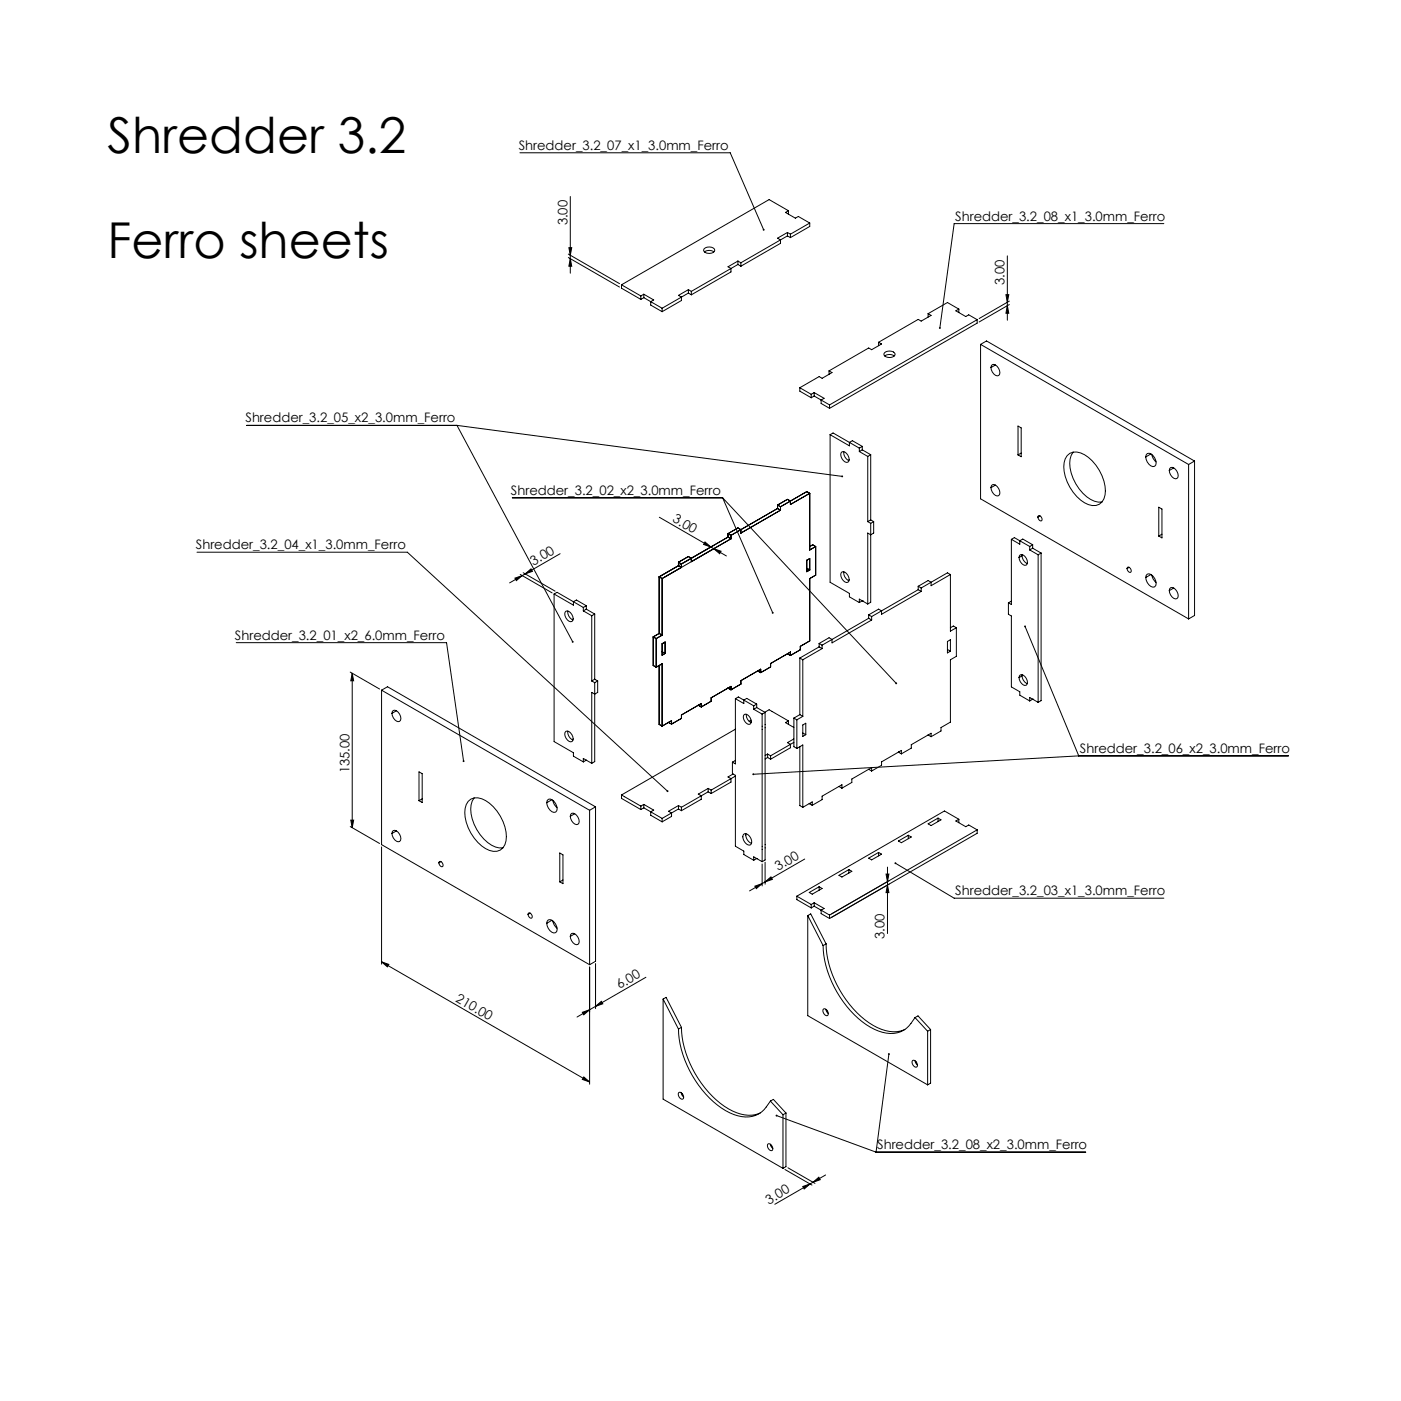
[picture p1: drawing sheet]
<svg xmlns="http://www.w3.org/2000/svg" width="500mm" height="500mm" viewBox="0 0 500 500" stroke-linecap="round" stroke-linejoin="round" font-family="sans-serif">
<g fill="none" stroke="#000" stroke-width=".36">
<path d="M185.5 54.5h75.1l11.9 27.5M203.5 70.1v27.4M281.4 75.2l-6.9-4-52.7 30.4M281.4 75.2l-1.1 .6 3.6 2.1 1-.6 4.1 2.3M281.4 75.2v1.2M289 79.6l-6.9 4M289 79.6v1.2l-6.9 4M415.4 79.8h-74.9l-5.1 37.2M202.8 90.7l18.3 10.5M202.8 91.9l18.3 10.6M203 88.4h1l-.5 2.7zM203.5 92.3l.5 2.7h-1z"/>
<path d="M251.3 88.8a2.49 2.49 0 0 1 3.8 .5 2.31 2.31 0 0 1-4 0zM251.4 89.9a2.79 2.79 0 0 1 3.4 0M260.9 95.8l-14.2 8.2M260.9 95.8v1.2l-14.2 8.2M263.4 93.2l1 .6M263.4 93.2l-3.6 2 1.1 .6M263.4 93.2v1.2M263.4 94.4l-2.5 1.4M263.4 94.4l1 .6M264.4 93.8v1.2M278.6 85.6l-14.2 8.2M278.6 85.6v1.2l-14.2 8.2"/>
<path d="M281 83l1.1 .6M281 83l-3.5 2 1.1 .6M281 83v1.2M281 84.2l-2.4 1.4M281 84.2l1.1 .6M282.1 83.6v1.2M359.5 91.3v23M221.8 101.6l6.9 4M221.8 101.6v1.3l6.9 3.9M228.7 105.6v1.2M229.8 105l3.5 2-1.1 .7M229.8 105l-1.1 .6"/>
<path d="M229.8 105v1.2M229.8 106.2l2.4 1.5M229.8 106.2l-1.1 .6M232.2 107.7l4.1 2.3M232.2 107.7v1.2l4.1 2.3M236.3 110v1.2M243.2 106v1.3l-6.9 3.9M243.2 106l-6.9 4M245.7 103.4l1 .6M245.7 103.4l-3.6 2 1.1 .6M245.7 103.4v1.2M245.7 104.6l-2.5 1.4"/>
<path d="M245.7 104.6l1 .6M246.7 104v1.2M331.2 111.9l1.1 .7-3.5 2-1.1-.6-14.1 8.2M331.2 111.9v1.3M342.2 110.3l-1.1 .6 3.6 2.1 1-.6 3 1.7M342.2 110.3l-4.1-2.3-6.9 3.9M342.2 110.3v1.2M348.7 114.1l-52.6 30.4M348.7 114.1v1.2l-52.6 30.4M359 105.2h1l-.5 2.7zM359.5 109.1l.5 2.7h-1zM360.2 107.5l-10.8 6.2"/>
<path d="M360.2 108.7l-10.8 6.2M285.4 138.4l4.1 2.3M285.4 138.4v1.2l4.1 2.4M295.9 132.4l1 .6-3.5 2-1.1-.6-6.9 4M295.9 132.4v1.2M313.6 122.2l1 .6-3.5 2-1.1-.6-14.1 8.2M313.6 122.2v1.2M315.7 127.1a2.92 2.92 0 0 1 3.4 0M315.8 125.8a2.64 2.64 0 0 1 3.6 .4 2.15 2.15 0 0 1-3.6 .9 .78 .78 0 0 1 0-1.3zM350 122.9v55.1l74.2 42.9M350 122.9l74.2 42.9M350 122.9l2.1-1.2 74.2 42.8"/>
<path d="M354.1 130.1a2.6 2.6 0 0 1 2.3 3.9 2.6 2.6 0 0 1-2.3-3.9zM355.3 130.3l-1.6 .9M88 151.8h75.1M163.1 151.8l41.3 77.3M163.1 151.8l137.5 18.2M289.5 140.7v1.3M290.6 140.1l3.5 2.1-1.1 .6M290.6 140.1l-1.1 .6M290.6 140.1v1.2M290.6 141.3l2.4 1.5M290.6 141.3l-1.1 .7M293 142.8l3.1 1.7"/>
<path d="M293 142.8v1.2l3.1 1.7M296.1 144.5v1.2M296.2 155.1v52.7l6.9 4v1.2l3.6 2M296.2 155.1l6.9 4v-1.2M296.2 155.1l1.1-.6 5.8 3.4M303.1 157.9l3.6 2M303.1 157.9l1.1-.6 3.5 2M306.7 159.9v1.3M307.7 159.3l-1 .6M307.7 159.3v1.2M363.3 152.1l1.1 .6v10.3l-1.1-.7zM182.8 177.7h75.1"/>
<path d="M257.9 177.7l61.9 66.2M257.9 177.7l17.9 41M282.1 178.8l-3.5 2.1M282.1 178.8l-1.1-.6-3.5 2M289 176.1l-6.9 3.9v-1.2M289 176.1v20.2l2.1-1.2M289 176.1l-1.1-.6-5.8 3.3M300.5 161.3a2.45 2.45 0 0 1 2.1 3.6 2.45 2.45 0 0 1-2.1-3.6zM301.2 161.2a2.95 2.95 0 0 0 1.8 3.2M306.7 161.2l3 1.7M307.7 160.5l-1 .7M307.7 160.5l3 1.8"/>
<path d="M309.7 162.9v23.3M310.7 162.3l-1 .6M310.7 162.3v23.2M354.1 173a2.6 2.6 0 0 1 2.3 3.9 2.6 2.6 0 0 1-2.3-3.9zM355.3 173.1l-1.6 .9M364.4 161.7l-1.1 .6M380.9 162.6a4.5 4.5 0 0 1 6.2-.3 15.9 15.9 0 0 1 7.3 14.4 4.1 4.1 0 0 1-6 3.4 15.6 15.6 0 0 1-8.6-15l.4-1.4zM383 161.4a7.9 7.9 0 0 0-.7 7.4 14.2 14.2 0 0 0 9.6 10.4h1.4M409.5 161.9a3 3 0 0 1 2.6 4.5 3 3 0 0 1-2.6-4.5zM410.8 162l-1.9 1.1M411.1 162.3a3.8 3.8 0 0 0 1.5 2.5M417.8 166.9a2.6 2.6 0 0 1 2.2 3.9 2.6 2.6 0 0 1-2.2-3.9z"/>
<path d="M418.9 167l-1.6 .9M424.2 165.8v55.1M426.3 164.5l-2.1 1.3M426.3 164.5v55.2l-2.1 1.2M70.3 197.1h75.1l92.8 85.3M199.9 197.6l-18 10.4M235.3 184.6l23.9 13.8M246.7 199.2l-3.5 2.1M246.7 199.2l-1-.6-3.6 2.1M251.6 193.4l2.1 1.8-2.6-.9zM254.4 194.8l-18.4 10.7M254.8 195.8l2.5 .9-.5 .9z"/>
<path d="M255.5 195.4l-18.5 10.7M259.8 191.7l1.1 .6M259.8 191.7l-13.1 7.5M259.8 190.5l1.1 .6M259.8 190.5v1.2M260.9 192.3l-14.2 8.2v-1.3M260.9 191.1v1.2M264.4 189l-3.5 2.1M264.4 189l-1-.6-3.6 2.1M277.5 181.5l1.1 .6M277.5 181.5l-13.1 7.5M277.5 180.2l1.1 .7"/>
<path d="M277.5 180.2v1.3M278.6 182.1l-14.2 8.2v-1.3M278.6 180.9v1.2M287.9 199.9l1.1-.6v4.1l-1.1 .6zM289 195.1l1-.7 1.1 .7M291.1 195.1v10.2l-2.1 1.2v22.2l-3.4 2v1.2l-3.5 2M309.7 186.2l1 .6M310.7 186.8v4.1M310.7 190.9l-1-.7v25.4M310.7 185.5l-1 .7M310.7 185.5l1.1 .7M310.7 190.9v24l-1 .7"/>
<path d="M311.8 186.2l-1.1 .6M311.8 186.2v4l-1.1 .7M360.9 192.5l3.1 1.7v-1.2M360.9 192.5v23.3l-1-.7M360.9 192.5l1.1-.6 2 1.1M364 193l3.5 2M364 193l1-.6 3.6 2M364.1 198a2.45 2.45 0 0 1 2.2 3.7 2.45 2.45 0 0 1-2.2-3.7zM364.8 198.4l-1.1 .6M364.8 198a2.95 2.95 0 0 0 1.8 3.1M367.5 195v1.3M367.5 196.3l3 1.7"/>
<path d="M368.6 195.6l3 1.8M368.6 195.6l-1.1 .7M368.6 194.4l-1.1 .6M368.6 194.4v1.2M370.5 198v52.7M370.6 184a1.22 1.22 0 0 1 1.1 1.9 1.22 1.22 0 0 1-1.1-1.9zM371.2 184.1l-.8 .4M371.6 197.4l-1.1 .6M371.6 197.4v52.7l-1.1 .6M413.6 181l1.1 .7v10.3l-1.1-.7zM414.7 190.7l-1.1 .6M183.8 206.3l2.6-.9-2.1 1.8z"/>
<path d="M185.7 205l11.3 6.6M186.7 204.4l11.4 6.6M187.4 204.8l2.1-1.8 .5 .9zM197.8 212v52.7l6.8 3.9v1.3l3.6 2M197.8 212l6.8 4v-1.2M197.8 212l1-.6 5.8 3.4M202 218.1a2.45 2.45 0 0 1 2.1 3.7 2.45 2.45 0 0 1-2.1-3.7zM202.7 218.1a2.95 2.95 0 0 0 1.8 3.1M204.6 214.8l3.6 2M204.6 214.8l1.1-.7 3.5 2.1M208.2 216.8v1.2M208.2 218l3 1.8"/>
<path d="M209.2 217.4l-1 .6M209.2 217.4l3 1.7M209.2 216.2l-1 .6M209.2 216.2v1.2M211.2 219.8v23.2M212.2 219.1l-1 .7M212.2 219.1v23.3M235.2 205.9l1.1 .6M235.2 205.9v20.2M236.3 206.5v20.2M242.1 201.9l1.1 .6M242.1 201.9l-6.9 4"/>
<path d="M242.1 200.7l1.1 .6M242.1 200.7v1.2M243.2 202.5l-6.9 4M243.2 201.3v1.2M287.9 202.8l1.1 .6M300.5 204.1a2.45 2.45 0 0 1 2.1 3.7 2.45 2.45 0 0 1-2.1-3.7zM301.2 204.1a2.95 2.95 0 0 0 1.8 3.1M306.7 215v-1.2l3 1.8M307.7 214.4l-1 .6M307.7 214.4h.1M310 219.4l1.1 .6M310 219.4v1.3"/>
<path d="M314.6 218l-3.5 2M314.6 218l-1-.6-3.6 2M327.7 210.5l1.1 .6M327.7 210.5l-13.1 7.5M327.7 209.2l1.1 .6M327.7 209.2v1.3M328.8 211.1l-14.2 8.1v-1.2M328.8 209.8v1.3M332.3 207.8l-3.5 2M332.3 207.8l-1.1-.6-3.5 2M339.2 205l-6.9 4v-1.2M339.2 205v20.3l2.1-1.3"/>
<path d="M339.2 205l-1.1-.6-5.8 3.4M359.9 215.1v4.1l1 .6v25.4l3.1 1.7v1.2l3.5 2.1M360.9 214.5l-1 .6M402.5 202.4a1.22 1.22 0 0 1 1 1.8 1.22 1.22 0 0 1-1-1.8zM403 202.5l-.8 .4M409.5 204.9a3 3 0 0 1 2.6 4.5 3 3 0 0 1-2.6-4.5zM410.8 205l-1.9 1.1M411.1 205.3a3.8 3.8 0 0 0 1.5 2.5M417.8 209.8a2.6 2.6 0 0 1 2.2 3.8 2.6 2.6 0 0 1-2.2-3.8zM418.9 209.9l-1.6 .9M84.3 229.4h75.1l6 42.2M125 239.9l10.5 6"/>
<path d="M233.1 227.3v10.2l1.1 .6M233.1 227.3l1.1 .6M234.2 238.1l2.1-1.2v22.2M234.2 227.9v10.2M235.2 226.1l1.1 .6M235.2 226.1l-2.1 1.2M235.2 237.5v21l1.1 .6M236.3 229.7l1.1-.6v4.1l-1.1 .6zM236.3 226.7l-2.1 1.2M236.3 232.6l1.1 .6M270.4 239.4l1.1 .7M270.4 239.4h.1"/>
<path d="M281 233.3l1.1 .6M281 233.3h.1M282.1 233.9v-1.2l-7.1 4.1v1.2l-3.5 2.1M285.4 234.8l1.1 .7M285.4 234.8v20.3M286.5 235.5v20.2M292.3 230.9l1.1 .6M292.3 230.9l-6.9 3.9M292.3 229.6l1.1 .7M292.3 229.6v1.3M293.4 231.5l-6.9 4M293.4 230.3v1.2"/>
<path d="M296.9 228.2l-3.5 2.1M296.9 228.2l-1-.6-3.6 2M310 220.7l1.1 .6M310 220.7l-13.1 7.5M311.1 221.3l-14.2 8.1v-1.2M311.1 220v1.3M338.1 228.9l1.1-.6v4.1l-1.1 .6zM338.1 231.8l1.1 .6M339.2 224l1-.6 1.1 .6M341.3 224v10.2l-2.1 1.3v22.2l-3.4 2v1.2l-3.5 2M365.8 223.6l19.2 46.2M125.7 240.3l.5 2.7h-1z"/>
<path d="M125.7 240.3v55.1M136.2 246.3v55.1l74.2 42.9M136.2 246.3l74.2 42.9M136.2 246.3l2.1-1.2 74.2 42.9M140.4 253.6a2.6 2.6 0 0 1 2.2 3.9 2.6 2.6 0 0 1-2.2-3.9zM141.5 253.7l-1.6 .9M211.2 243l1 .6M212.2 243.6v4.1M212.2 247.7l-1-.6v25.3M212.2 242.4l-1 .6M212.2 242.4l1.1 .6M212.2 247.7v24.1l-1 .6"/>
<path d="M213.3 243l-1.1 .6M213.3 243v4.1l-1.1 .6M238.6 257.8l1.1 .6M238.6 257.8h.1M239.7 258.4v-1.2l-3.4 1.9M249.2 251.7l1.1 .6M249.2 251.7h.1M250.3 252.3v-1.2l-7.1 4.1v1.2l-3.5 2M259.8 245.6l1.1 .6M259.8 245.6h.1M260.9 246.2v-1.2l-7.1 4v1.3l-3.5 2M262.5 249.3v23.3l-1.1-.6"/>
<path d="M262.5 249.3l3 1.8v-1.2M262.5 249.3l1-.6 2 1.2M265.5 249.9l3.5 2M265.5 249.9l1-.7 3.6 2.1M265.7 255a2.37 2.37 0 0 1 2.2 3.3 2.15 2.15 0 0 1-2.6-2.7zM266.4 254.9a2.92 2.92 0 0 0 1.7 3M268.1 257l-.7 .4M269 251.9v1.2M269 253.1l3 1.8M270.1 252.5l-1.1 .6M270.1 252.5l3 1.7M270.1 251.3l-1.1 .6"/>
<path d="M270.1 251.3v1.2M271.5 240.1v-1.3l-7.1 4.1v1.2l-3.5 2.1M272 254.9v52.6M273 254.2l1.5-.9 6.9 4M273.1 254.2v52.7l-1.1 .6M273.1 254.2l-1.1 .7M281.4 257.3l-1.1 .6 3 1.7M281.4 257.3v1.2M283.3 256.3v10.2l1.1 .6M283.3 256.3l1.1 .6M284.4 256.9v10.2M285.4 255.1l1.1 .6"/>
<path d="M285.4 255.1l-2.1 1.2M286.5 258.7l1.1-.6v4.1l-1.1 .6zM286.5 255.7l-2.1 1.2M364.1 240.9a2.45 2.45 0 0 1 2.2 3.6 2.45 2.45 0 0 1-2.2-3.6zM364.8 241.2l-1.1 .6M364.8 240.8a2.95 2.95 0 0 0 1.8 3.2M367.5 250.2v-1.3l3 1.8M368.6 249.5l-1.1 .7M368.6 249.5h.1M149.5 275.5l1.2 .6v10.3l-1.2-.6zM202 261a2.45 2.45 0 0 1 2.1 3.7 2.45 2.45 0 0 1-2.1-3.7zM202.7 261a2.95 2.95 0 0 0 1.8 3.1"/>
<path d="M208.2 271.9v-1.2l3 1.7M209.2 271.3l-1 .6M209.2 271.3h.1M260.9 277.9l-7.1 4.1M260.9 277.9v1.2l-7.1 4.1M261.4 272v4.1l1.1 .6v25.3l3 1.7v1.3l3.5 2M261.6 276.2l-1.8 1.1 1.1 .6M262.5 277l-1.6 .9M262.5 271.4l-1.1 .6M262.5 260.3l-40.7 23.4M274 269.1l1 .6M274 269.1v1.2"/>
<path d="M274 270.3l1 .7M274 269.1l-.9 .5M274 270.3l-.9 .6M275 269.7v1.3M282.1 265.7l-7.1 4M282.1 265.7v1.2l-7.1 4.1M283.3 263.7l-2.3 1.3 1.1 .7M283.3 264.9l-1.2 .8M284.4 267.1l2.1-1.2v22.2M285.4 266.5v21l1.1 .6M286.5 261.6l1.1 .6M310 274.6l1.1 .6"/>
<path d="M310 274.6h.1M311.1 275.2v-1.3l-7.1 4.1v1.2l-3.5 2.1M320.6 268.4l1.1 .6M320.6 268.4h.1M321.7 269v-1.2l-7.1 4.1v1.2l-3.5 2.1M331.2 262.3l1.1 .6M331.2 262.3h.1M332.3 262.9v-1.2l-7.1 4.1v1.2l-3.5 2M385 269.8h74.8M385 269.8l-116.2 6.5M125 295l10.5 6M125.2 292.7h1l-.5 2.7z"/>
<path d="M140.4 296.4a2.6 2.6 0 0 1 2.2 3.9 2.6 2.6 0 0 1-2.2-3.9zM141.5 296.5l-1.6 1M150.7 285.1l-1.2 .7M167.1 286a4.5 4.5 0 0 1 6.2-.3 15.9 15.9 0 0 1 7.3 14.4 4.1 4.1 0 0 1-6 3.4 15.6 15.6 0 0 1-8.6-15l.4-1.4zM169.2 284.8a7.9 7.9 0 0 0-.7 7.4 14.2 14.2 0 0 0 9.7 10.4h1.3M195.7 285.3a3 3 0 0 1 2.6 4.5 3 3 0 0 1-2.6-4.5zM197 285.4l-1.9 1.1M197.3 285.7a3.8 3.8 0 0 0 1.5 2.5M204 290.3a2.6 2.6 0 0 1 2.2 3.9 2.6 2.6 0 0 1-2.2-3.9zM205.1 290.4l-1.6 .9M210.4 289.2v55.1M212.5 288l-2.1 1.2"/>
<path d="M212.5 288v55.1l-2.1 1.2M221.8 283.7l6.9 4M221.8 283.7v1.2l6.9 4M228.7 287.7v1.2M229.8 287.1l3.5 2-1.1 .6M229.8 287.1l-1.1 .6M229.8 287.1v1.2M229.8 288.3l2.4 1.4M229.8 288.3l-1.1 .6M232.2 289.7l4.1 2.4M232.2 289.7v1.3l4.1 2.3M236.3 292.1v1.2"/>
<path d="M239.7 290.1v1.3l-3.4 1.9M239.7 290.1l-3.4 2M242.1 287.5l1.1 .6M242.1 287.5l-3.5 2 1.1 .6M242.1 287.5v1.2M242.1 288.7l-2.4 1.4M242.1 288.7l1.1 .6M243.2 288.1v1.2M250.3 284l-7.1 4.1M250.3 284v1.2l-7.1 4.1M252.7 281.4l1.1 .6M252.7 281.4l-3.5 2 1.1 .6"/>
<path d="M252.7 281.4v1.2M252.7 282.6l-2.4 1.4M252.7 282.6l1.1 .6M253.8 282v1.2M265.4 297.8a2.19 2.19 0 0 1 2.8 2.1 1.19 1.19 0 0 1-.6 1.7 1.19 1.19 0 0 1-1.6-.7l-.8-1.7zM266.2 297.5a3.2 3.2 0 0 0 2 3.5M288.8 286.8l1.1 .6M288.8 286.8h.1M289.9 287.4v-1.2l-3.4 1.9M299.4 280.7l1.1 .6M300.5 281.3v-1.2l-7.1 4v1.3l-3.5 2M324.2 298.1v1.2"/>
<path d="M331.2 294l3.6-2 1 .6-3.5 2zM334.8 292v1.2M342.2 292.4l-5.1-3-52.7 30.4M342.2 292.4l-1.1 .6 3.6 2 1-.6 3 1.8M342.2 292.4v1.2M348.7 296.2l-52.6 30.4M348.7 296.2v1.2l-52.6 30.4M136.2 302.3v41.8M156.9 307.5a1.22 1.22 0 0 1 1 1.8 1.22 1.22 0 0 1-1-1.8zM157.4 307.5l-.8 .4M199.8 304.4l1.1 .7v10.3l-1.1-.7zM200.9 314.1l-1.1 .6"/>
<path d="M269 307v-1.2l3 1.7M269.4 316.3l2.6-.9-2.1 1.7zM270.1 306.4l-1.1 .6M270.1 306.4h.1M272 308.3v7.9M272 315.4l-4.5 2.5M273.1 314.7l2-1.7 .5 .8zM273.1 307.7v7.9M284.4 319.8l5.1 3M284.4 319.8v1.3l5.1 2.9M287.2 306.6l-15.2 8.8M288.8 318.5l3.5-2 1.1 .6-3.5 2z"/>
<path d="M292.3 316.5v1.2M299.4 312.4l3.5-2.1 1.1 .7-3.5 2zM302.9 310.3v1.3M310 306.3l3.6-2.1 1 .6-3.5 2.1zM313.6 304.2v1.3M316.2 311.9h1l-.5 2.7zM316.7 309.5v23.7M316.7 315.9l.5 2.7h-1zM317.4 314.2l-20.6 12M317.4 315.5l-20.6 11.9M319.6 308.1l20.9 12.5h74.9M320.6 300.1l3.6-2 1 .6-3.5 2.1z"/>
<path d="M188.7 325.8a1.22 1.22 0 0 1 1 1.9 1.22 1.22 0 0 1-1-1.9zM189.2 325.9l-.7 .4M195.7 328.3a3 3 0 0 1 2.6 4.6 3 3 0 0 1-2.6-4.6zM197 328.4l-1.9 1.1M197.3 328.7a3.8 3.8 0 0 0 1.5 2.5M204 333.2a2.6 2.6 0 0 1 2.2 3.9 2.6 2.6 0 0 1-2.2-3.9zM205.1 333.3l-1.6 .9M288.3 326.8v35.7l42.8 24.7M288.3 326.8l5.5 10.7M288.3 326.8l1-.6 5.5 10.7M289.5 322.8v1.2M290.6 322.2l3.5 2-1.1 .6"/>
<path d="M290.6 322.2l-1.1 .6M290.6 322.2v1.2M290.6 323.4l2.4 1.4M290.6 323.4l-1.1 .6M293 324.8l3.1 1.8M293 324.8v1.3l3.1 1.7M293.8 337.5a36.7 36.7 0 0 0 18.2 29.8 10.1 10.1 0 0 0 12.3-1.1l2.3-3M294.8 336.9a36.7 36.7 0 0 0 18.3 29.8 11.3 11.3 0 0 0 9.8 .7M294.8 336.9l-1 .6M296.1 326.6v1.2M136.2 343.3l2.6 .9-.5 .9zM136.2 343.3l74.2 42.8"/>
<path d="M210.4 345.1v41.9M212.5 359.2l2.1-1.8 .5 .8zM212.5 343.9v16.1M230.5 348.8l-20.1 11.6M236.7 356.6v35.7l42.7 24.7M236.7 356.6l5.4 10.7M236.7 356.6l1-.6 5.5 10.7M207.8 361.3l2.6-.9-2.1 1.8zM210.4 360.4l-4.5 2.6M242.1 367.3a36.7 36.7 0 0 0 18.3 29.8 10.1 10.1 0 0 0 12.3-1.1l2.2-3M243.2 366.7a36.7 36.7 0 0 0 18.3 29.8 11.3 11.3 0 0 0 9.8 .7M243.2 366.7l-1.1 .6"/>
<path d="M293.8 360.1a1.49 1.49 0 0 1 1.5 .7 1.49 1.49 0 0 1 0 1.6 1.65 1.65 0 0 1-1.5-2.3zM294.7 360.2l.4 .9 .5 .6M317.2 376.2l-4.6 35M325.7 378.5a1.49 1.49 0 0 1 1.5 .7 1.49 1.49 0 0 1-.1 1.6 1.65 1.65 0 0 1-1.4-2.3zM326.6 378.6l.3 .9 .5 .6M326.6 363.2l4.5 4.8M326.6 363.2l1-.6 4.5 4.8M331.1 368v19.2M332.1 367.4v19.2l-1 .6M332.1 367.4l-1 .6M208.3 384.4l2.1 1.7-2.6-.9zM242.2 389.9a1.49 1.49 0 0 1 1.5 .7 1.49 1.49 0 0 1 0 1.6 1.65 1.65 0 0 1-1.5-2.3z"/>
<path d="M243.1 390l.4 .9 .5 .6M274.9 393l4.5 4.8M274.9 393l1.1-.6 4.5 4.8M277.1 398.1l35.5 13.1M279.4 397.8v19.2M280.5 397.2l-1.1 .6M280.5 397.2v19.2l-1.1 .6M274 408.3a1.49 1.49 0 0 1 1.5 .7 1.49 1.49 0 0 1 0 1.6 1.65 1.65 0 0 1-1.5-2.3zM274.9 408.4l.4 .9 .5 .6M280.1 417.4l9.7 5.5M281.2 416.8l9.7 5.5M294.6 419.3l-4.5 2.6"/>
<path d="M312.6 411.2h74.9M286.5 423.4l2.6-.9-2.1 1.8zM290.1 421.9l2.1-1.8 .5 .9zM290.1 421.9l-13.6 7.9"/>
</g>
<g fill="#000">
<path d="M203 88.4h1l-.5 2.7zM203.5 92.3l.5 2.7h-1zM125.7 240.3l.5 2.7h-1zM125.2 292.7h1l-.5 2.7z"/>
<path d="M359 105.2h1l-.5 2.7zM359.5 109.1l.5 2.7h-1z"/>
<path d="M251.6 193.4l2.1 1.8-2.6-.9zM254.8 195.8l2.5 .9-.5 .9z"/>
<path d="M183.8 206.3l2.6-.9-2.1 1.8zM187.4 204.8l2.1-1.8 .5 .9z"/>
<path d="M165.2 271.4v.5l.3 .1-.1-.4 .1 .4 .2-.1v-.5zM319.6 243.7l.1 .5 .4-.1-.3-.2 .3 .2-.1-.5zM275.5 218.5l.1 .5h.3l-.1-.3 .2 .2v-.4zM319.3 307.8l.3 .3-.3-.2a.34 .34 0 0 0 .2 .5 .34 .34 0 0 0 .4-.4 .34 .34 0 0 0-.6-.2zM238 282.1v.5h.4l-.2-.2 .3 .2v-.5zM204.1 228.9l.1 .5h.4l-.2-.3 .3 .2-.1-.5zM300.3 169.8v.4h.5l-.2-.2 .3 .1-.1-.3zM268.6 276.1l-.1 .2h.3h-.3a.34 .34 0 0 0 .4 .3 .34 .34 0 0 0 .2-.5 .34 .34 0 0 0-.5 0zM365.6 223.4a.34 .34 0 0 0 .1 .5 .34 .34 0 0 0 .5-.4 .34 .34 0 0 0-.5-.2l.1 .3zM272.3 81.8v.4l.4 .1-.2-.3 .3 .2v-.4zM335.2 116.8l-.1 .4 .3 .2v-.4v.4a.34 .34 0 0 0 .3-.5 .34 .34 0 0 0-.5-.1zM317 376a.34 .34 0 0 0 .1 .5 .34 .34 0 0 0 .5-.2 .34 .34 0 0 0-.3-.5l-.1 .4 .1-.4zM276.9 397.9l.2 .2-.3-.1a.34 .34 0 0 0 .3 .5 .34 .34 0 0 0 .4-.5 .34 .34 0 0 0-.6-.1z"/>
<path d="M269.4 316.3l2.6-.9-2.1 1.7zM273.1 314.7l2-1.7 .5 .8z"/>
<path d="M316.2 311.9h1l-.5 2.7zM316.7 315.9l.5 2.7h-1z"/>
<path d="M136.2 343.3l2.6 .9-.5 .9zM208.3 384.4l2.1 1.7-2.6-.9z"/>
<path d="M290.1 421.9l2.1-1.8 .5 .9zM286.5 423.4l2.6-.9-2.1 1.8zM212.5 359.2l2.1-1.8 .5 .8zM207.8 361.3l2.6-.9-2.1 1.8z"/>
</g>
<g font-size="17.6">
<text x="38.4" y="54.7">Shredder 3.2</text>
<text x="38.4" y="91.9">Ferro sheets</text>
</g>
<g font-size="4.7">
<text x="185.1" y="53.5">Shredder_3.2_07_x1_3.0mm_Ferro</text>
<text x="202.5" y="80.5" transform="rotate(-90 202.5 80.5)">3.00</text>
<text x="340.9" y="78.7">Shredder_3.2_08_x1_3.0mm_Ferro</text>
<text x="358.5" y="101.7" transform="rotate(-90 358.5 101.7)">3.00</text>
<text x="87.6" y="150.7">Shredder_3.2_05_x2_3.0mm_Ferro</text>
<text x="182.4" y="176.6">Shredder_3.2_02_x2_3.0mm_Ferro</text>
<text x="239.7" y="186" transform="rotate(30 239.7 186)">3.00</text>
<text x="69.9" y="196">Shredder_3.2_04_x1_3.0mm_Ferro</text>
<text x="190.4" y="201.9" transform="rotate(-30 190.4 201.9)">3.00</text>
<text x="83.8" y="228.2">Shredder_3.2_01_x2_6.0mm_Ferro</text>
<text x="385.4" y="268.7">Shredder_3.2_06_x2_3.0mm_Ferro</text>
<text x="124.7" y="276" transform="rotate(-90 124.7 276)">135.00</text>
<text x="277.7" y="310.9" transform="rotate(-30 277.7 310.9)">3.00</text>
<text x="340.9" y="319.5">Shredder_3.2_03_x1_3.0mm_Ferro</text>
<text x="315.7" y="335.1" transform="rotate(-90 315.7 335.1)">3.00</text>
<text x="221.1" y="353.1" transform="rotate(-30 221.1 353.1)">6.00</text>
<text x="162.3" y="357.2" transform="rotate(30 162.3 357.2)">210.00</text>
<text x="313.1" y="410.2">Shredder_3.2_08_x2_3.0mm_Ferro</text>
<text x="274.4" y="429.9" transform="rotate(-30 274.4 429.9)">3.00</text>
</g>
</svg>
